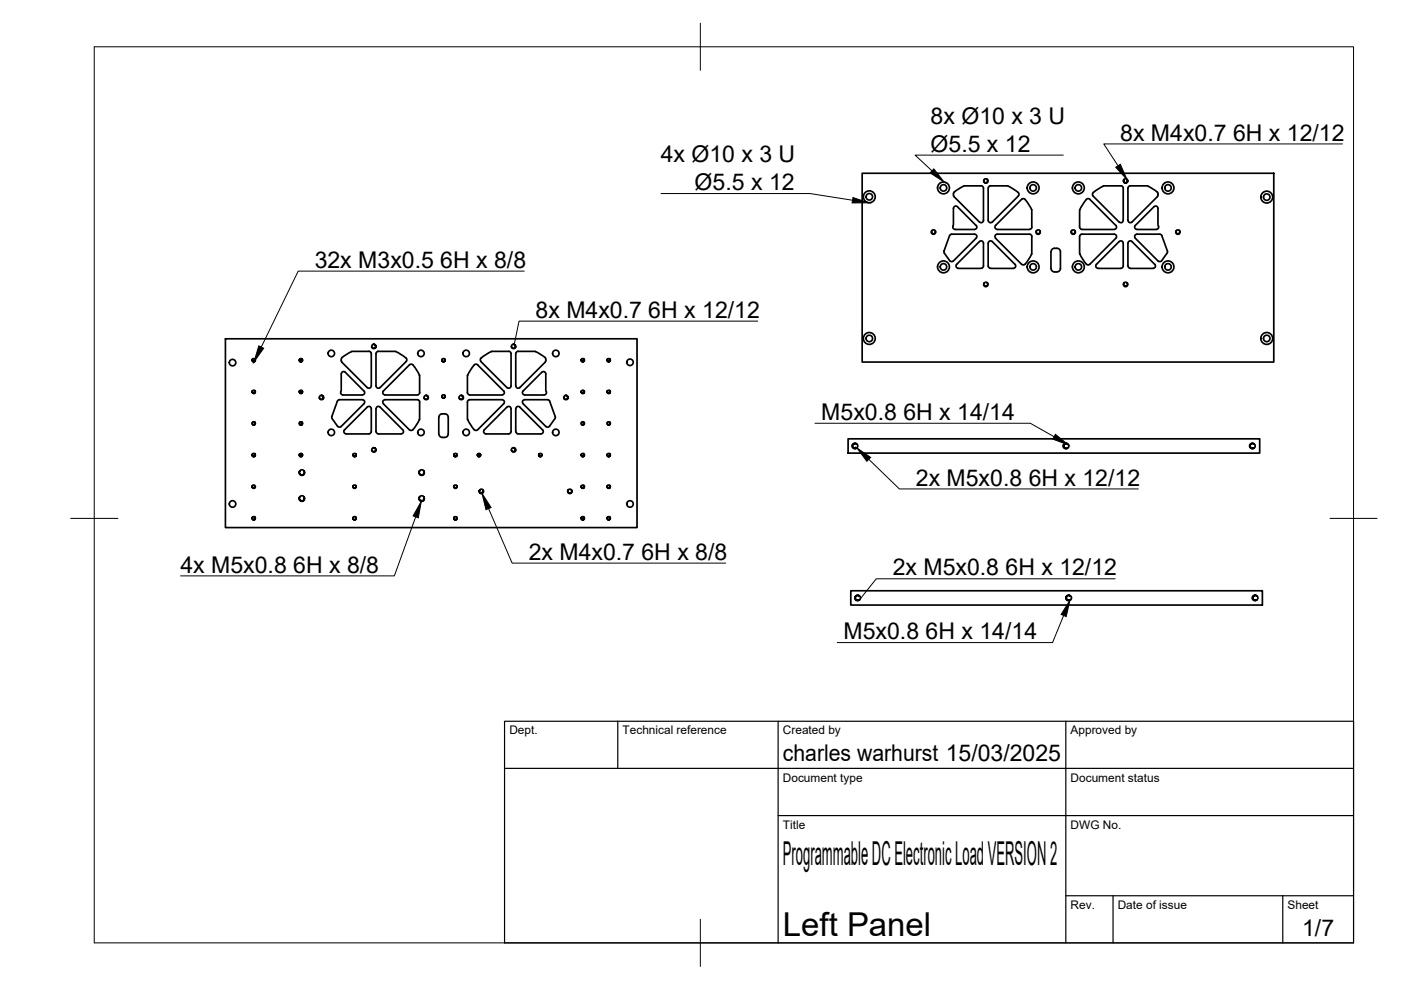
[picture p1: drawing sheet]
<svg xmlns="http://www.w3.org/2000/svg" width="297mm" height="210mm" viewBox="0 0 297 210" stroke-linecap="round" stroke-linejoin="round" font-family="sans-serif">
<!-- layer: Visible -->
<g fill="none" stroke="#000" stroke-width=".36">
<path d="M182.8 36.7h87.3v40.1h-87.3zM208.5 39.9l-.2-.4-.3-.1h-3.6l-2 1.3M208.5 39.9v6.8M208.7 38l.3-.1 .3 .1M208.9 38.8l-.3-.2v-.4l.1-.1-.1 .4 .5 .2 .3-.2-.1-.4 .2 .4-.4 .3M209.2 38.8h-.3M209.5 39.9v6.8M209.5 39.9l.1-.3 .4-.2h3.7a5.8 5.8 0 0 1 2.3 1.8l-.1 .3-5.5 5.6-.6 .1-.3-.5M237.6 39.4h-3.6a6 6 0 0 0-2.4 1.8l.2 .3M237.6 39.4l.5 .2v.3M238.1 39.9v6.8M238.3 38l.3-.1 .4 .1"/>
<path d="M238.5 38.8l-.3-.3 .1-.4v.4l.3 .2 .4-.2v-.4l.1 .1v.4l-.3 .2M238.8 38.8h-.3M239.1 39.9v6.8M239.2 39.9l.2-.4 .2-.1h3.6l2.1 1.3M197.6 48.9l-.1 .6 .4 .2 .5-.3-.2-.5M197.6 48.9l-.1 .3 .3 .4 .5-.2-.1-.5M197.6 48.9l.3-.2 .3 .2M202.1 44.2v3.5l-.1 .4 .2 .4 .3 .1M202.2 41.4l.1 .3M202.2 44.2l.3-.5 .5 .1 3.9 4M202.3 41.7l5.4 5.4 .5 .1 .3-.5M202.4 40.7l-.3 .7"/>
<path d="M202.8 56.1l4.9-4.9 .3-.1 .4 .1 .1 .4v4.8l-.2 .4-.3 .1M202.8 56l-.1 .6 .5 .3M203.2 56.9h4.8M206.9 50.5l-4.9 4.9h-.5l-1.3-1.7M207 50.5l.1-.5-.5-.4-5 .1-.3 .3-1.1 3.2v.5M207 47.8l.1 .5-.5 .3-4.1 .1M208.7 60l.3-.2 .3 .2M210 56.9h4.8M211.1 50.5l5.5 5.5M211.1 47.8l-.1 .5 .4 .4 6.9-.1h.2l.3-.5M215.2 56.1l-4.8-4.9-.4-.1-.3 .1-.2 .4v4.8l.1 .2 .4 .3M215.2 56l.1 .6-.4 .3"/>
<path d="M216.6 42.3l-5.5 5.5M216.6 42.3a.5 .5 0 0 1 .8 0l1.3 2.2M217.4 56a.5 .5 0 0 1-.8 0M218.7 44.5l.1 3.6M218.7 53.8l-1.3 2.2M218.8 50.2l-.1 3.6M218.8 50.1l-.3-.4-.2-.1h-6.9l-.4 .4 .1 .5M219.8 48.9l-.1 .5 .4 .3 .4-.3-.1-.5M219.8 48.9l-.1 .4 .3 .3 .5-.3-.1-.4M219.8 48.9l.3-.2 .3 .2M222.8 56.9a.88 .88 0 0 0 1.3 .8M224.1 52.7a.89 .89 0 0 0-1.3 .7v3.5"/>
<path d="M224.1 52.6a.75 .75 0 0 1 .7 .8v3.5M224.8 56.9a.75 .75 0 0 1-.7 .8M227.2 48.9l-.1 .4 .3 .3M227.2 48.9v.4l.3 .3 .4-.2v-.5M227.2 48.9l.4-.2 .3 .2M227.7 49.7h-.3M227.9 48.9l.1 .5-.3 .2M230.3 56a.5 .5 0 0 0 .8 0l5.5-5.5 .1-.4-.1-.3-.4-.2-7.1 .1-.2 .4v3.7l1.4 2.2M230.3 42.3a.49 .49 0 0 1 .8 0l5.5 5.5 .1 .3-.1 .4-.4 .1h-7.1l-.2-.5v-3.6zM231.8 41.6l5.5 5.5 .5 .1 .3-.5M232.5 56.1l4.8-4.9 .3-.1 .4 .1 .1 .4v4.8l-.2 .4-.3 .1M232.5 56l-.1 .6 .4 .3"/>
<path d="M232.8 56.9h4.8M238.3 60v.6l.3 .2 .5-.4-.1-.4M238.3 60v.4l.3 .3 .4-.3v-.4M238.3 60l.3-.2 .4 .2M239.6 56.9h4.9M244.8 56.1l-4.8-4.9-.3-.1-.4 .1-.2 .4 .1 4.8 .2 .4 .3 .1M244.8 56l.1 .6-.4 .3M245.3 40.7l.2 .7M245.5 44.2l-.3-.5-.5 .1-4 4-.1 .3 .1 .4 .4 .1 4.1 .1 .3-.2 .2-.4-.2-.4v-3.5M245.5 41.4l-.1 .3-5.4 5.4-.5 .1-.3-.5M246.3 50l1.2 3.2M246.4 50l-.5-.4h-4.8l-.4 .2-.1 .3 .1 .4 4.8 4.8"/>
<path d="M247.4 53.7l-1.2 1.7-.4 .1-.2-.2M247.5 53.2v.5M249.4 48.9l-.1 .5 .5 .3 .4-.3-.1-.5M249.4 48.9l-.1 .3 .3 .4 .5-.2v-.5M249.4 48.9l.4-.2 .3 .2M47.8 71.8h87.3v40.1h-87.3zM54 76.1l-.2-.1-.2 .1M64 76.1l-.2-.1-.2 .1M72.4 76.5l.1 .3 5.4 5.4 .5 .1 .3-.5M72.5 78.9l.4-.1 .3 .1 4 4 .1 .3-.1 .4-.4 .1-4.4-.1-.2-.4 .1-.4 .1-3.5zM78.2 74.5h-3.7a4.2 4.2 0 0 0-2.1 1.7l-.1 .3M78.2 74.5h.3l.2 .5v6.8"/>
<path d="M79.2 73l-.3 .2-.1 .3M79.7 73.6l-.1-.4-.4-.2 .4 .2v.4l-.4 .2-.4-.3v.1l.2 .3 .5-.1M79.7 73.6l-.2 .2M80.2 74.5h3.6a3.6 3.6 0 0 1 1.9 1.1l.4 .3a.5 .5 0 0 1 0 .7M80.2 74.5h-.2l-.3 .5v6.8M86.1 76.7l-5.5 5.5-.6 .1-.3-.5M93.9 76.7l-.2-.2v-.3l.1 .4 .3 .1 .2-.2v-.4l.1 .4-.4 .2M94.3 76.1l-.2-.1-.3 .1M100.5 77.4a.5 .5 0 0 1 .8 0l5.5 5.5 .1 .3-.1 .4-.4 .1h-7.1l-.2-.5v-3.6l1.4-2.2M102 75.9l-.2 .4 .2 .4 5.5 5.5 .5 .1 .4-.5M107.8 74.5h-3.6l-2.2 1.4M107.9 74.5h.2l.3 .5v6.8"/>
<path d="M108.8 73l-.3 .2-.1 .3M108.8 73h.3l.2 .4v.3l-.3 .2h-.3l-.3-.3 .4 .2 .4-.1v-.5zM109.9 74.5h3.6a4.2 4.2 0 0 1 2.2 1.7v.3M109.9 74.5l-.5 .2v.3l-.1 6.8M115.7 76.5l-.1 .3-5.4 5.4-.5 .1-.3-.5M123.5 76.7l-.3-.2 .1-.3v.4l.3 .1 .2-.2v-.4l.1 .4-.4 .2M123.8 76.1l-.2-.1-.3 .1M129.3 76.1l-.2-.1-.3 .1M208.6 60.1l.1-.1v.5l.3 .2 .4-.3-.1-.4 .1 .6-.2 .1h-.4l-.2-.3zM54 89.5l-.2-.1-.2 .1M54 96.2l-.2-.1-.2 .1M54 82.8l-.2-.1-.2 .1"/>
<path d="M63.5 89.5v.3l.2 .3 .3-.1 .1-.4v.3l-.1 .2-.5-.1zM64 96.2l-.2-.1-.2 .1M64 82.8l-.2-.1-.2 .1M64 89.5l-.2-.1-.2 .1M64.4 99.8l-.4-.2-.4 .2M68.1 83.8l-.3 .2-.1 .3M68.1 83.8l.3 .1 .2 .3-.1 .4-.2 .1h-.3l-.3-.3 .3 .3 .5-.2v-.5zM70.4 88.3v.4M71.5 85.1l-1.1 3.2M71.5 85.1l.5-.4h4.8l.4 .2 .1 .3-.1 .4-5 4.9h-.5l-1.3-1.7M73 91.2l4.9-4.9 .3-.1 .4 .1 .1 .4v4.8l-.2 .4-.3 .1M73 91.1l-.1 .6 .5 .3"/>
<path d="M73.4 92h4.8M75.1 96.8l-.3-.3 .1-.3v.3l.2 .3 .3-.2 .1-.3v.3l-.2 .2M75.1 96.8h.2M75.4 96.2l-.2-.1-.2 .1M78.8 95.4l.2 .4h.5M78.8 95.4l.2 .3h.4l.2-.5-.4-.3h.2l.2 .2 .1 .5M79.2 94.9l-.3 .2-.1 .3M79.7 95.5l-.2 .3M80.2 92h4.8M81.3 82.9l5.5-5.5a.5 .5 0 0 1 .8 0l1.3 2.2 .1 3.6M81.3 85.6l5.5 5.5a.5 .5 0 0 0 .8 0M81.3 82.9l-.1 .5 .4 .3h6.9h.2l.3-.5"/>
<path d="M85.4 91.2l-4.8-4.9-.4-.1-.3 .1-.2 .4v4.8l.3 .4 .2 .1M85.4 91.1l.1 .6-.4 .3M89 85.3v3.6l-1.4 2.2M89 85.2l-.3-.4-.2-.1h-6.8l-.5 .4 .1 .5M89.8 99.8l-.4-.2-.4 .2M90.3 83.8l.3 .1 .2 .3v.3l-.3 .2h-.3l-.3-.3 .3 .3 .5-.2v-.5zM90.3 83.8l-.3 .2-.1 .3M93.8 87.7h.5M93.8 87.7a.79 .79 0 0 0-.8 .8v3.5a.75 .75 0 0 0 .8 .7M93.9 84.4l-.2-.2v-.3v.3l.4 .1 .2-.2v-.3v.5l-.3 .1M94.3 83.8l-.2-.1-.3 .1M94.3 87.7a.75 .75 0 0 1 .7 .8v3.5a.89 .89 0 0 1-1.2 .7"/>
<path d="M96.7 96.8l-.5-.2 .1-.4-.1 .3 .3 .3 .3-.2 .1-.3v.3l-.3 .2M96.8 96.2l-.2-.1-.3 .1M97.7 83.8l-.3 .2v.3M97.7 83.8l.3 .1 .3 .4-.1 .3-.3 .1h-.3l-.3-.3 .3 .3 .5-.2v-.4zM100.5 91.1a.5 .5 0 0 0 .8 0l5.5-5.5 .1-.4-.1-.3-.4-.2-7.1 .1-.2 .4v3.7l1.4 2.2M101.8 96.2l-.2-.1-.3 .1M102.7 91.2l4.8-4.9 .4-.1 .3 .1 .2 .4v4.8l-.3 .4-.2 .1M102.7 91.1l-.1 .6 .4 .3M103 92h4.8M108.4 95.4l.3 .4 .4-.1 .1-.5-.4-.3 .3 .1 .2 .3-.1 .5M108.4 95.4l.3 .4h.5M108.8 94.9l-.3 .2-.1 .3"/>
<path d="M109.9 92h4.8M110.9 85.6l-.1-.5 .5-.4 5 .1 .3 .3 1.1 3.2v.4M110.9 82.9l-.1 .5 .5 .3h4.1M110.9 85.6l5 4.9h.5l1.2-1.7M110.9 82.9l4-4 .3-.1 .4 .1 .1 .4v3.5l.2 .4-.2 .4-.3 .1M114.5 96.8l.4-.2-.1-.4 .1 .4-.3 .2-.3-.2v-.3l-.1 .3 .3 .2M114.8 96.2l-.2-.1-.3 .1M115 91.2l-4.8-4.9-.3-.1-.4 .1-.2 .4 .1 4.8 .2 .4 .3 .1M115 91.1l.2 .6-.5 .3M119.9 83.8l.3 .1 .2 .3v.3l-.3 .2h-.3l-.3-.3 .3 .3 .5-.2v-.5zM119.9 83.8l-.3 .2v.3M123.3 89.5v.3l.2 .3 .3-.2v-.4l.1 .2-.1 .4h-.3"/>
<path d="M123.3 89.5l-.1 .4 .3 .2M123.5 83.4l-.3-.2 .1-.3v.3l.4 .1 .2-.2-.1-.3v.5l-.3 .1M123.5 96.8l.4-.1-.1-.5v.4l-.2 .2-.3-.1v-.4l-.1 .3 .3 .2M123.8 89.5l-.2-.1-.3 .1M123.8 82.8l-.2-.1-.3 .1M123.8 96.2l-.2-.1-.3 .1M129.3 82.8l-.2-.1-.3 .1M129.3 96.2l-.2-.1-.3 .1M129.3 89.5l-.2-.1-.3 .1M179.8 93h87.3v3.1h-87.3zM180.8 94.2l.5-.2 .4 .1h-.6l-.3 .4v.3l.3 .3 .5-.1-.3 .1-.5-.2-.1-.3zM181.7 94.1l.2 .5-.2 .4"/>
<path d="M225.5 94.2l.5-.2 .4 .1h-.6l-.3 .5 .3 .5 .6-.1-.4 .1-.4-.1-.2-.2zM226.4 94.1l.2 .5-.2 .4M265.1 94.2l.4-.2 .4 .1h-.5l-.4 .4 .1 .3 .3 .3 .5-.1-.4 .1-.4-.2-.2-.3zM265.9 94.1l.2 .5-.2 .4M53.7 110.2l-.2-.1v-.4l.1 .4 .3 .1 .2-.2v-.3v.3l-.2 .2M53.7 110.2h.2M54 102.9l-.2-.1-.2 .1M54 109.6l-.2-.1-.2 .1M63.8 106.3l-.4-.5 .2-.5-.1 .5 .4 .4 .5-.2 .1-.4-.1-.3 .1 .2v.4l-.3 .4M63.9 100.8h.3l.3-.2 .1-.5-.2-.3 .1 .6-.4 .3-.5-.3-.1-.5v.5l.3 .4M63.9 106.3h.3M64.4 105.3l-.4-.2-.4 .2"/>
<path d="M75.1 110.2l-.3-.2 .1-.3v.4l.4 .1 .2-.2-.1-.3 .1 .3-.2 .2M75.1 103.5l-.3-.2 .1-.4v.3l.2 .3 .3-.2 .1-.3v.3l-.2 .2M75.1 110.2h.2M75.1 103.5h.2M75.4 102.9l-.2-.1-.2 .1M75.4 109.6l-.2-.1-.2 .1M88.9 105.4v.5l.6 .3 .4-.3-.1-.6 .2 .4-.2 .4-.4 .2-.3-.1-.3-.4zM89.2 100.8l.4-.1 .3-.2 .1-.4-.2-.3 .1 .5-.4 .4-.6-.3 .1-.6-.1 .2v.4l.3 .4M89.8 105.3l-.4-.2-.4 .2M96.6 103.5l.3-.2v-.3l-.1 .3-.4 .2-.2-.3 .1-.3v.5l.4 .1M96.6 110.2l.3-.2v-.3l-.1 .4-.2 .1-.4-.2 .1-.3v.4l.4 .1M96.8 109.7l-.2-.1-.3 .1"/>
<path d="M96.8 102.9l-.2-.1-.3 .1M101.7 103.9v.5l.5 .1 .3-.3-.1-.3v.5l-.2 .2h-.4l-.2-.4zM101.8 103.9l.3-.2 .3 .2M120.4 103.9h.1v.5l.4 .1 .3-.3-.1-.3 .1 .5-.2 .2h-.4l-.2-.4zM120.5 103.9l.3-.2 .3 .2M123.5 103.5l-.3-.2 .1-.3v.3l.4 .2 .2-.3-.1-.3v.5l-.3 .1M123.5 110.2l-.3-.2 .1-.3v.3l.2 .2 .3-.1v-.4l.1 .3-.2 .2M123.5 110.2h.2M123.8 102.9l-.2-.1-.3 .1M123.8 109.6l-.2-.1-.3 .1M129 110.2h.2M129 110.2l-.3-.2 .1-.3v.3l.2 .2 .3-.1v-.4l.1 .4-.2 .1"/>
<path d="M129.3 109.6l-.2-.1-.3 .1M129.3 102.9l-.2-.1-.3 .1M180.4 125.3h87.3v3h-87.3zM181.4 126.4l.4-.2 .4 .1h-.6l-.2 .6 .3 .4 .5-.1-.4 .2-.4-.2-.1-.4zM182.2 126.4l.2 .4-.2 .4M226.1 126.5l.5-.3 .4 .2-.6-.1-.3 .5 .3 .5 .6-.1-.4 .2-.4-.2-.2-.2zM227 126.4l.2 .4-.2 .4M265.7 126.4l.4-.2 .4 .2-.6-.1-.3 .4 .1 .3 .2 .3 .5-.1-.3 .2-.4-.2-.2-.4zM266.5 126.4l.2 .4-.2 .4"/>
<circle cx="200" cy="39.8" r=".69"/>
<circle cx="200" cy="39.8" r="1.26"/>
<circle cx="219" cy="39.8" r=".69"/>
<circle cx="219" cy="39.8" r="1.26"/>
<circle cx="228.6" cy="39.8" r=".69"/>
<circle cx="228.6" cy="39.8" r="1.26"/>
<circle cx="247.6" cy="39.8" r=".69"/>
<circle cx="247.6" cy="39.8" r="1.26"/>
<circle cx="184.3" cy="41.7" r=".69"/>
<circle cx="184.3" cy="41.7" r="1.26"/>
<circle cx="200" cy="56.6" r=".69"/>
<circle cx="200" cy="56.6" r="1.26"/>
<circle cx="219" cy="56.6" r=".69"/>
<circle cx="219" cy="56.6" r="1.26"/>
<circle cx="228.6" cy="56.6" r=".69"/>
<circle cx="228.6" cy="56.6" r="1.26"/>
<circle cx="247.6" cy="56.6" r=".69"/>
<circle cx="247.6" cy="56.6" r="1.26"/>
<circle cx="268.6" cy="41.8" r=".69"/>
<circle cx="268.6" cy="41.8" r="1.26"/>
<circle cx="49.3" cy="76.9" r=".69"/>
<circle cx="53.8" cy="76.4" r=".32"/>
<circle cx="63.8" cy="76.4" r=".32"/>
<circle cx="70.2" cy="74.9" r=".69"/>
<circle cx="89.2" cy="74.9" r=".69"/>
<circle cx="98.8" cy="74.9" r=".69"/>
<circle cx="117.8" cy="74.9" r=".69"/>
<circle cx="129.1" cy="76.4" r=".31"/>
<circle cx="133.6" cy="76.8" r=".69"/>
<circle cx="184.3" cy="71.8" r=".69"/>
<circle cx="184.3" cy="71.8" r="1.26"/>
<circle cx="268.6" cy="71.8" r=".69"/>
<circle cx="268.6" cy="71.8" r="1.26"/>
<circle cx="53.8" cy="83.1" r=".31"/>
<circle cx="53.8" cy="96.5" r=".32"/>
<circle cx="53.8" cy="89.8" r=".32"/>
<circle cx="63.8" cy="96.5" r=".32"/>
<circle cx="63.8" cy="83.1" r=".33"/>
<circle cx="70.2" cy="91.7" r=".69"/>
<circle cx="89.2" cy="91.7" r=".69"/>
<circle cx="98.8" cy="91.7" r=".69"/>
<circle cx="101.6" cy="96.5" r=".32"/>
<circle cx="117.8" cy="91.7" r=".69"/>
<circle cx="129.1" cy="96.5" r=".31"/>
<circle cx="129.1" cy="89.8" r=".32"/>
<circle cx="129.1" cy="83.1" r=".32"/>
<circle cx="49.3" cy="106.9" r=".69"/>
<circle cx="53.8" cy="103.2" r=".31"/>
<circle cx="129.1" cy="103.2" r=".32"/>
<circle cx="133.6" cy="106.9" r=".69"/>
</g>
<!-- layer: BORDER -->
<path d="M20 9.9h267v190h-267zM148.5 4.9v10M15 109.9h10M282 109.9h10M148.5 194.9v10" fill="none" stroke="#000" stroke-width=".21"/>
<!-- layer: TITLEBLOCK -->
<path d="M107 152.9h180v47h-180zM131 152.9v10M165 152.9v47M226 152.9v47M107 162.9h180M165 172.9h122M226 189.9h61M236 189.9v10M272 189.9v10" fill="none" stroke="#000" stroke-width=".25"/>
<!-- layer: Hole Notes -->
<path d="M225.4 32.9h-31.4l3.6 3.3M284.6 30.5h-50.6l3 4.7M111.1 57.5h-47.9l-7.8 16.1M140.1 41h31.6l9 1.5M160.7 68.1h-50.7l-1 4.9M172.8 89.7h45.6l5.1 2.9M184.2 97.4l6.5 6.3h50.6M88.1 109.6l-4.5 12.5h-45.3M103.6 107.8l5 11.6h45.3M225.5 130.5l-2.3 5.7h-45.7M236.4 122.7h-50.6l-3.6 4.5" fill="none" stroke="#000" stroke-width=".21"/>
<path d="M198 35.8l2.2 2.8-3-1.9zM236.6 35.5l.9-.7 1.5 3.3zM180.8 41.9l3.4 1.1h-3.5zM54.9 73.3l1 .5-2.1 2.9zM181.7 95l2.9 2-.8 .8zM223.8 92.1l2.7 2.2-3.3-1.2zM89.3 106.3l-.6 3.5-1.1-.4zM102.2 104.6l1.9 3-1.1 .5zM226.8 127.3l-.7 3.4-1.1-.4z" fill="#000" stroke="#000" stroke-width=".21"/>
<g font-size="7">
<text x="166" y="183.4">Programmable DC Electronic Load VERSION 2</text>
<text x="166" y="198.4">Left Panel</text>
</g>
<g font-size="4.9">
<text x="197.3" y="26.2">8x Ø10 x 3 U</text>
<text x="237.5" y="29.8">8x M4x0.7</text>
<text x="261.4" y="29.8">6H x 12/12</text>
<text x="140.1" y="34.4">4x Ø10 x 3 U</text>
<text x="197.3" y="32.2">Ø5.5 x 12</text>
<text x="147.3" y="40.3">Ø5.5 x 12</text>
<text x="66.7" y="56.8">32x M3x0.5</text>
<text x="93.3" y="56.8">6H x 8/8</text>
<text x="113.6" y="67.4">8x M4x0.7</text>
<text x="137.5" y="67.4">6H x 12/12</text>
<text x="174.1" y="89">M5x0.8</text>
<text x="191.5" y="89">6H x 14/14</text>
<text x="194.2" y="103">2x M5x0.8</text>
<text x="218.1" y="103">6H x 12/12</text>
<text x="112.1" y="118.7">2x M4x0.7</text>
<text x="136" y="118.7">6H x 8/8</text>
<text x="38.3" y="121.4">4x M5x0.8</text>
<text x="62.2" y="121.4">6H x 8/8</text>
<text x="189.3" y="122">2x M5x0.8</text>
<text x="213.2" y="122">6H x 12/12</text>
<text x="178.9" y="135.5">M5x0.8</text>
<text x="196.3" y="135.5">6H x 14/14</text>
<text x="166" y="161.4">charles warhurst 15/03/2025</text>
<text x="276.1" y="198.6">1/7</text>
</g>
<g font-size="2.5">
<text x="108" y="155.7">Dept.</text>
<text x="132" y="155.7">Technical reference</text>
<text x="166" y="155.7">Created by</text>
<text x="227" y="155.7">Approved by</text>
<text x="166" y="165.7">Document type</text>
<text x="227" y="165.7">Document status</text>
<text x="166" y="175.7">Title</text>
<text x="227" y="175.7">DWG No.</text>
<text x="227" y="192.7">Rev.</text>
<text x="237" y="192.7">Date of issue</text>
<text x="273" y="192.7">Sheet</text>
</g>
</svg>
